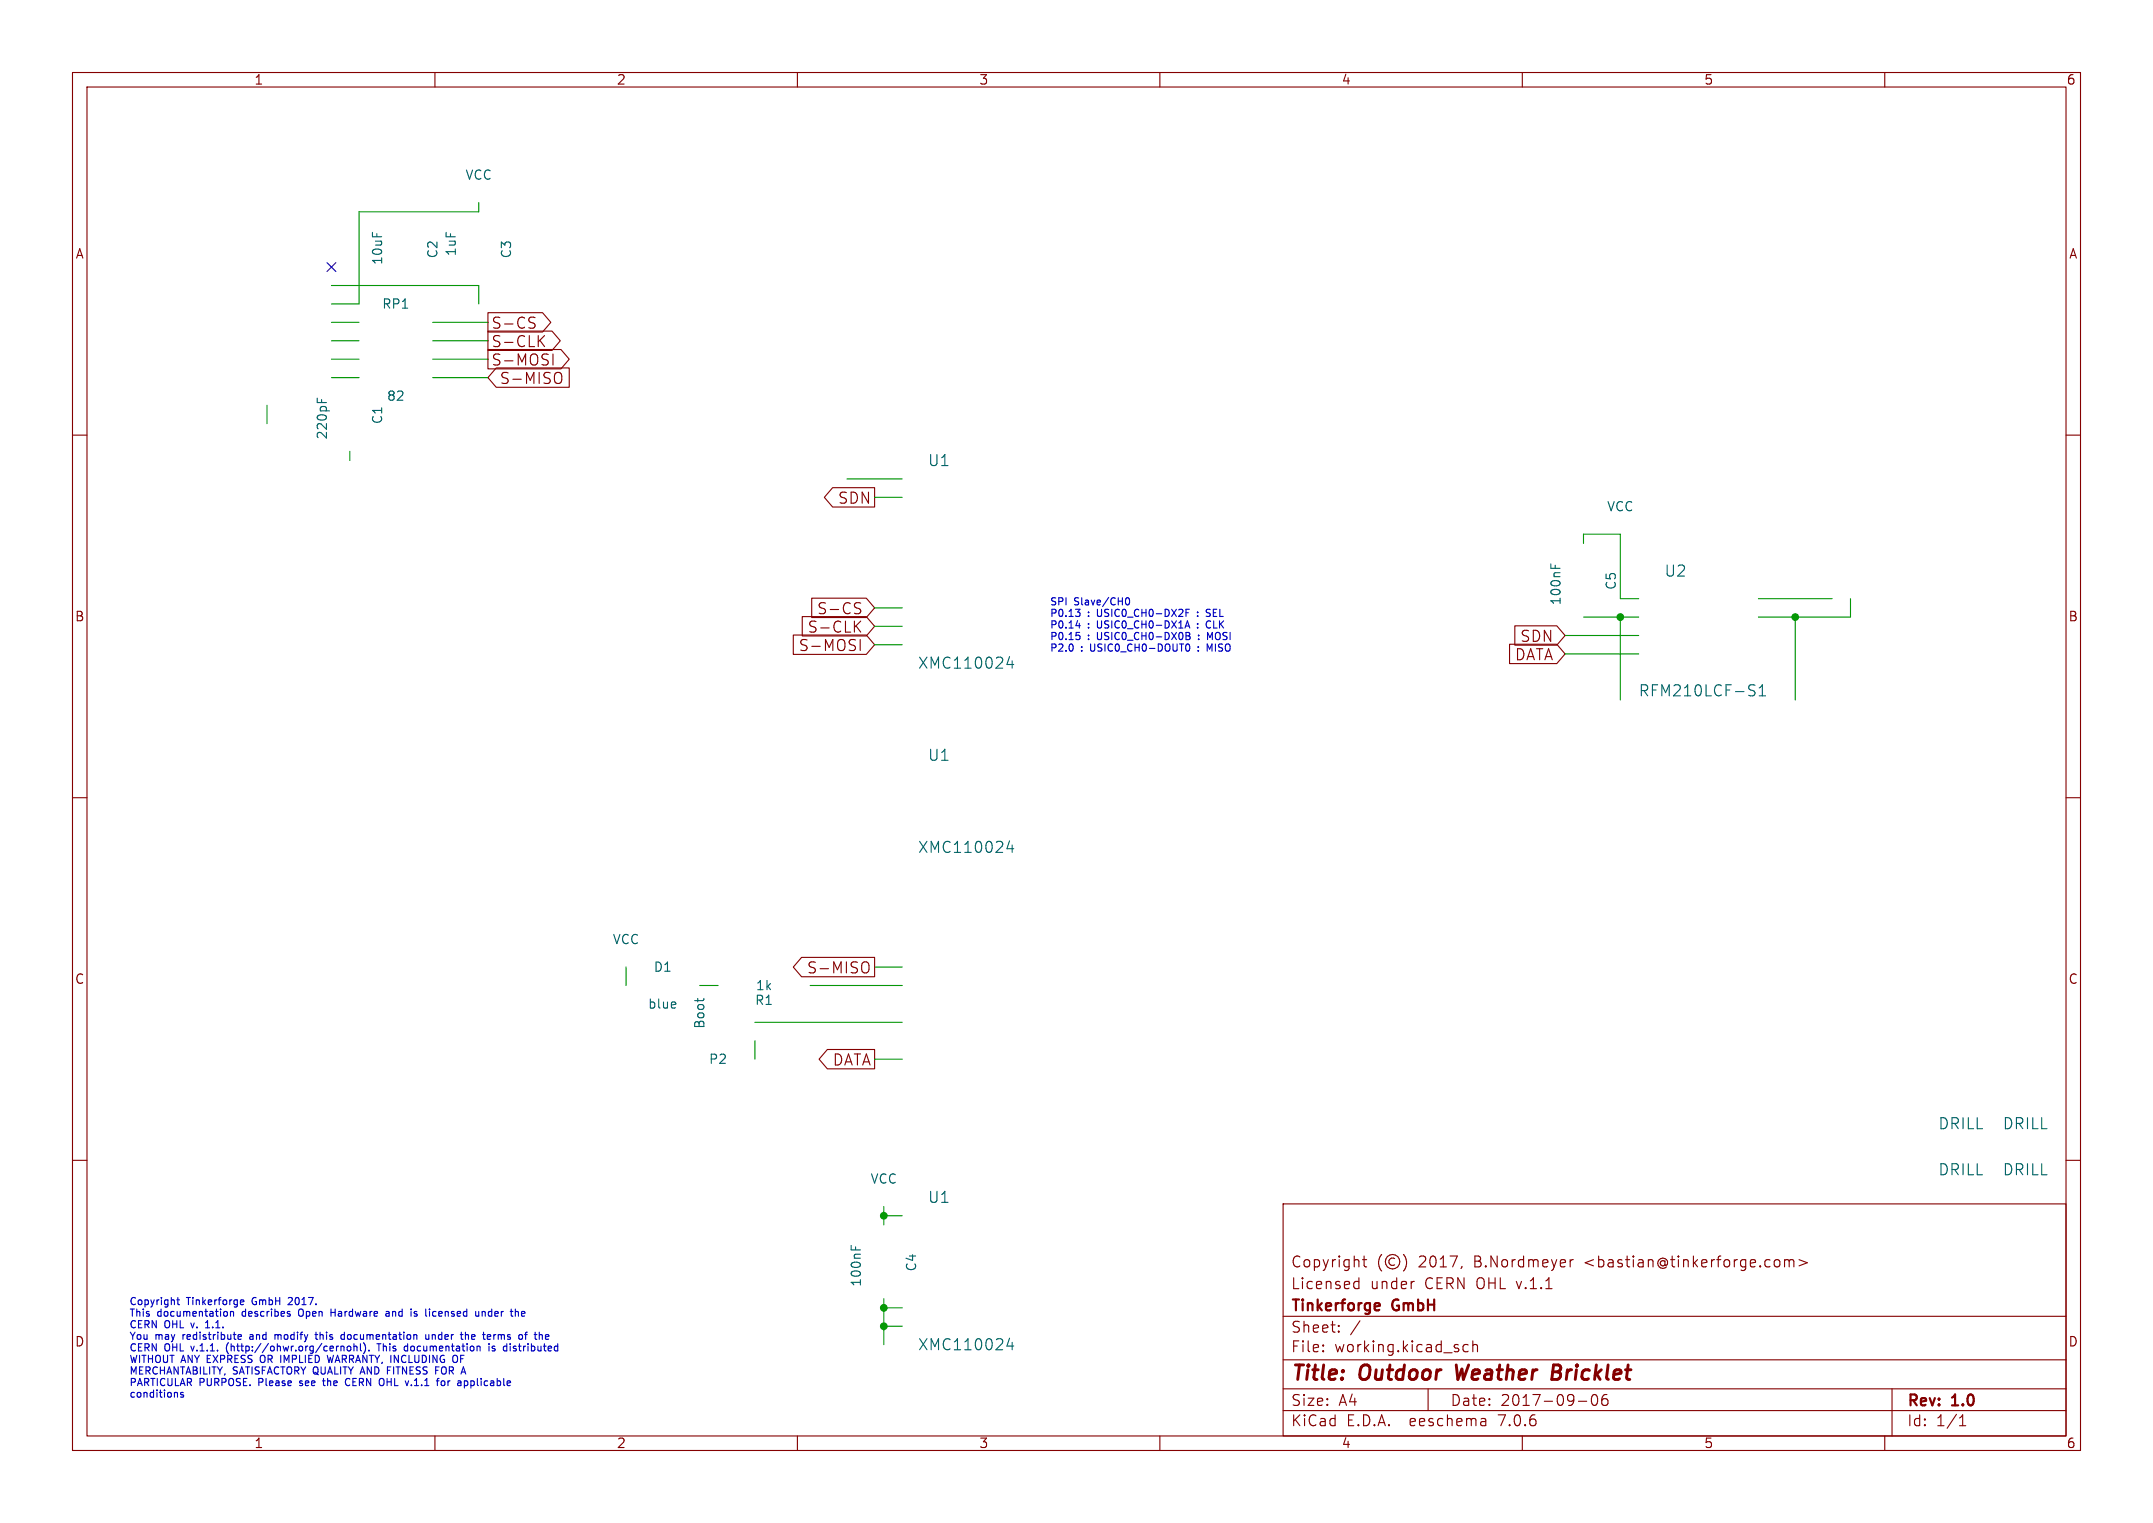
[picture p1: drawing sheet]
<svg xmlns="http://www.w3.org/2000/svg" width="297mm" height="210mm" viewBox="0 0 297 210" stroke-linecap="round" stroke-linejoin="round" font-family="sans-serif">
<g fill="none" stroke="#840000" stroke-width=".15">
<path d="M10 10h277v190h-277zM12 12h273v186h-273zM60 10v2M110 10v2M160 10v2M210 10v2M260 10v2M10 60h2M67.3 48.2h10.1l1.1 1.3-1.1 1.4h-10.1zM67.3 45.7h8.8l1.2 1.3-1.2 1.3h-8.8zM67.3 43.1h7.5l1.2 1.4-1.2 1.3h-7.5zM68.5 50.7h10v2.7h-10l-1.2-1.3z"/>
<path d="M73.2 44.5a.56 .56 0 0 1 .6 .3l-.1 .4-.5 .1M73.2 43.7l.6 .1M74.5 46.9l.6 .9M75.1 46.3l-.8 .8M76.3 48.8v1.5M76.8 51.4a.51 .51 0 0 1 .7 .5v.5a.51 .51 0 0 1-.7 .5M285 60h2M114.9 67.2h5.7v2.7h-5.7l-1.2-1.3zM109.4 87.6h10.1l1.1 1.3-1.1 1.3h-10.1zM110.7 85h8.8l1.1 1.4-1.1 1.3h-8.8zM112 82.5h7.5l1.1 1.3-1.1 1.4h-7.5zM118.1 86.3l.6 .9"/>
<path d="M118.2 83.8a.56 .56 0 0 1 .5 .4l-.1 .4h-.5M118.2 83.1l.5 .1M118.7 88.2v1.5M118.7 85.6l-.8 .9M208.2 88.8h6.6l1.1 1.4-1.1 1.3h-6.6zM209 86.3h5.8l1.1 1.3-1.1 1.4h-5.8zM10 110h2M285 110h2M110.6 132h10v2.7h-10l-1.2-1.3zM119.2 132.6a.51 .51 0 0 1 .7 .5v.5a.51 .51 0 0 1-.7 .6M10 160h2M114.1 144.7h6.5v2.7h-6.5l-1.1-1.3z"/>
<path d="M285 160h2M177 166h108v32h-108zM186.9 177.6l.1 .1 .5-.1M186.9 176.8l.1-.1 .5 .1M187.5 176.2v1.5M188 173.7h.5M188.2 173.2v1.3v.1l.3 .1M190.6 173a1.72 1.72 0 0 0 0 2.3M192.4 173.6a.52 .52 0 0 0-.8 .4 .52 .52 0 0 0 .8 .4M193.6 173a1.72 1.72 0 0 1 0 2.3M195 176.7h.1M201.7 174.6l-.2 .3"/>
<path d="M216.6 173.7v1M217 173.7l-.3 .1-.1 .2M245 173.7a.41 .41 0 0 1 .5 .3v.4a.41 .41 0 0 1-.5 .3M246.2 173.8a.37 .37 0 0 1 .6 .1M246.2 173.7v1M246.8 173.9l.2-.2 .4 .1 .1 .9M246.8 173.9v.8M248.2 173.7l1.1 .4-1.1 .5M60 198v2M110 198v2M160 198v2M177 194.5h108"/>
<path d="M177 191.5h108M177 187.5h108M177 181.5h108M182.5 186.3h.1l-.1 .1M182.5 186.3v.1M182.5 185.5v.1M182.5 185.5h.1l-.1 .1M184.7 183.6v.1M184.7 183.6h-.1l.1 .1M184.7 182.8v.1M184.7 182.8h-.1l.1 .1M187.6 182.1l-1.3 2"/>
<path d="M197 191.5v3M202.5 185.5l-.4-.1-.3 .3v.4l.2 .2 .1 .1 .4-.1M203.2 185.5a.37 .37 0 0 1 .6 .1v.8M203.2 184.9v1.5M204.9 195.7l.1 .9M205 196.5l-.2 .1M205 196h-.2M210 198v2M217.7 193.2h1.2M219.7 192.4a.36 .36 0 0 1 .3-.1 .36 .36 0 0 1 .3 .3 .77 .77 0 0 1-.4 1.2 .91 .91 0 0 1-.2-1.4zM221.7 192.3a.59 .59 0 0 0-.7 .6v.6l.1 .2 .4 .1 .2-.1 .1-.5-.1-.3h-.5l-.2 .3M260 198v2"/>
<path d="M261 191.5v6.5M270.3 196.6h.9M270.3 195.5l.4-.4v1.5"/>
<circle cx="192.1" cy="174" r="1"/>
</g>
<path d="M200.9 188.2l.2 2 .6-1.4M214.2 189.2h.7M214.9 189.2l.2 .1M215 188.2h-.7l-.2 2h.7l.2-.1M215.1 189.1l-.2 .1" fill="none" stroke="#840000" stroke-width=".4"/>
<path d="M190.1 179.7l.2 .1v.2l-.7 .2M190.3 180.6l-.2 .1" fill="none" stroke="#840000" stroke-width=".3"/>
<g fill="none" stroke="#0000c2" stroke-width=".15">
<path d="M148.4 86.3h.6M148.5 87.2h.4M148.8 84.4l.2 .2v.2l-.2 .2M148.8 87.6l.2 .2v.2l-.2 .2M148.9 85.9v.7M149 84l-.3 .4M155.4 82.5l.1-.1a.53 .53 0 0 1 .3 .5 .53 .53 0 0 1-.3 .5l-.1-.1-.1-.3zM163.5 86.6l.3-1 .3 1M163.6 86.3h.4M163.6 84.5h.3M163.6 87.2l.5 .1v.2l-.2 .2M163.6 87.7h.3"/>
<path d="M163.7 88.8h.1a.53 .53 0 0 1 .3 .5 .53 .53 0 0 1-.3 .5l-.1-.1M163.9 87.7l.3 .2-.1 .2-.5 .1M164.1 84h-.5v1M165.2 84.9v.1M165.2 84.4v.1M165.2 86v.1M165.2 86.5v.1M165.3 89.7v.1M165.3 89.2v.1M165.4 88.1v.1M165.4 87.6v.1M166.4 85h.4"/>
<path d="M166.7 85.6a.53 .53 0 0 0-.3 .5 .53 .53 0 0 0 .3 .5M166.8 84h-.2l-.2 .2 .1 .2 .3 .1M166.9 89.5l-.4-.7v1M166.9 87.9l-.3-.7v1M24.4 179.2h.4M24.5 178.9v.9l.3 .1M33.2 179.4l.1-.2h.2l.1 .2v.1l-.4 .1M33.2 179.8l.1 .1h.3M39.8 179h.1M40.3 179.3l-.6 .6h.6M24.3 192l.2 .1v.6M25.3 192h-.2l-.2 .1 .1 .2 .3 .1v.2h-.4"/>
<path d="M28.4 183.1h.5M28.5 182.2l-.1 .2M31 180.8l.3 .1 .1 .1-.1 .4-.3 .1M31.3 185.4l-.1 .4 .1 .6M31.8 180.9l.1-.1 .3 .1v.6M31.8 180.8v.7M32.8 184.4l.5-.1v-.2l-.3-.1-.2 .2 .1 .4h.4M34.6 184l-.1 .1M34.6 184.3l-.2 .2 .2 .2M35.9 187a.77 .77 0 0 0 .1 .8M37.9 184v.7M38.3 184.1l-.2-.1-.2 .1"/>
<path d="M39.9 181.2l.2 .1-.2 .2M39.9 180.8l.1 .1M41.3 191l.1 .1M41.3 180.6a.7 .7 0 0 0 0 .8M41.5 190.4l-.2 .1 .2 .2M43.4 184h.4M43.6 183.7v.8l.2 .2M44.5 190.4h.4M44.6 190.1v.8l.3 .2M45.1 186.9l.3 1 .2-.7 .2 .7M45.7 180.5v1M45.7 181h.5"/>
<path d="M47 185.7l.2-.1 .2 .1 .1 .6M47.1 184.6h.4M47.1 184.1h.4M47.5 183.7v1M47.6 190.6l.2 .4 .3 .1 .2-.1M47.8 190.1l-.2 .4M47.9 185.7l.2-.1 .3 .1v.4l-.1 .1-.2 .1-.2-.1zM48.2 190.1l.1 .1M48.8 185.7l.2-.1 .2 .1v.6M48.8 185.3v1M49.7 185.3v.8l.2 .2M50.2 185.2a1.16 1.16 0 0 1 0 1.4"/>
<path d="M50.9 186.2v.1M52.3 185.3v1M52.9 190.2v.7M53.3 180.9h.3l.1 .6M53.4 189h.4M53.7 181.1h-.3l-.2 .2 .2 .2 .3-.1M55.9 185.7h.3M55.9 186.2h.3M56.2 185.3v1M57.5 180.9l-.2-.1-.2 .2 .5 .3M57.6 181.4l-.2 .1-.3-.1M58.7 184l.1 .6 .2 .1 .2-.1"/>
<path d="M59.2 184v.7M59.6 184v.7M59.9 180.8l-.2 .2v.3l.2 .2M59.9 184l-.3 .1M60.1 189h.3M60.9 190.5l.1-.1 .3 .1 .1 .4-.1 .1-.3 .1-.1-.1zM63.1 187v.7M63.5 187.4h.4M63.5 186.9v1M64.2 190.4l.2 .1 .1 .1v.4l-.3 .1M64.2 184.1l.1-.1 .3 .1v.6M66 181.4l-.1 .1-.2-.1"/>
<path d="M66 180.8v.7M66.2 185.7v.6M66.5 180.9l.2-.1 .2 .1v.6M66.5 180.8v.7M67.5 185.3v.1M67.5 185.6v.7M68.1 184v.7M68.3 185.7l-.3-.1-.1 .2 .4 .3M68.3 186.1l-.1 .2-.3-.1M68.3 184l-.2 .2M70.4 185.3v.1M70.4 185.6v.7"/>
<path d="M71.2 180.8l.3 .2v.5M72.1 180.8l-.2 .2v.4l.2 .1M72.4 184h.3M72.4 181.1l-.5 .1M72.7 183.7h-.1M75.4 184l.3 .1v.2l-.5 .1M75.7 184.6l-.3 .1"/>
</g>
<g fill="none" stroke="#009600" stroke-width=".15">
<path d="M45.7 39.4h20.3v2.5M66 27.9v1.3h-16.5v12.7h-3.8M36.8 55.9v2.5M45.7 44.5h3.8M45.7 47h3.8M45.7 52.1h3.8M45.7 49.5h3.8M59.7 44.5h7.6M59.7 47h7.6M59.7 52.1h7.6M59.7 49.5h7.6M48.3 62.2v1.3"/>
<path d="M116.8 66h7.7M120.6 68.6h3.9M218.4 74.9v-1.2h5.1v8.9h2.6M120.6 88.9h3.9M120.6 86.4h3.9M120.6 83.8h3.9M215.9 87.6h10.2M215.9 90.2h10.2M218.4 85.1h7.7M223.5 85.1v11.4M242.6 82.6h10.1M247.6 85.1v11.4"/>
<path d="M255.3 82.6v2.5h-12.7M86.4 133.4v2.5M96.5 135.9h2.6M111.8 135.9h12.7M120.6 133.4h3.9M104.1 143.5v2.6M104.1 141h20.4M120.6 146.1h3.9M121.9 167.6h2.6M121.9 166.4v2.5M121.9 179.1v6.3M121.9 182.9h2.6"/>
<path d="M121.9 180.3h2.6"/>
</g>
<path d="M45.1 36.2l1.2 1.2M46.3 36.2l-1.2 1.2" fill="none" stroke="#000084" stroke-width=".15"/>
<g fill="none" stroke="#006464" stroke-width=".15">
<path d="M43.8 54.9v.6M44.4 55.1v.4M213.9 77.8v.6M214.5 77.9v.5M139.3 90.5l-.4 1.1h.9M139.6 91.1v1M241.5 95.1a.56 .56 0 0 1 .6 .4l-.1 .4h-.6M241.5 94.4l.6 .1M242.7 95.9h.8M242.7 94.9l.4-.5v1.5M139.3 115.9l-.4 1.1h.9M139.6 116.5v1"/>
<path d="M93.2 138.2v.3l-.6 .1M96.3 137.7v.5M97.1 137.7v.1M117.4 171.7v.6M118 171.9v.4M139.3 184.5l-.4 1.1h.9M139.6 185.1v1"/>
</g>
<g fill="#009600" stroke="#009600" stroke-width=".15">
<circle cx="121.9" cy="167.6" r=".46"/>
<circle cx="121.9" cy="182.9" r=".46"/>
<circle cx="121.9" cy="180.3" r=".46"/>
<circle cx="223.5" cy="85.1" r=".46"/>
<circle cx="247.6" cy="85.1" r=".46"/>
</g>
<g font-size="2.8" fill="#840000">
<text x="178" y="190.9">Title:</text>
<text x="187.7" y="190.9">Outdoor</text>
<text x="201.7" y="190.9">Weather</text>
<text x="215.7" y="190.9">Bricklet</text>
</g>
<g font-size="2.1" fill="#840000">
<text x="67.7" y="45.5">S-CS</text>
<text x="67.7" y="50.6">S-MOSI</text>
<text x="67.7" y="48.1">S-CLK</text>
<text x="68.8" y="53.2">S-MISO</text>
<text x="115.5" y="69.7">SDN</text>
<text x="110.1" y="90">S-MOSI</text>
<text x="111.4" y="87.5">S-CLK</text>
<text x="112.7" y="84.9">S-CS</text>
<text x="209.7" y="88.7">SDN</text>
<text x="208.9" y="91.3">DATA</text>
<text x="111.3" y="134.4">S-MISO</text>
<text x="114.8" y="147.1">DATA</text>
<text x="178" y="178">Licensed</text>
<text x="178" y="175">Copyright</text>
<text x="189" y="178">under</text>
<text x="195.7" y="175">2017,</text>
<text x="196.6" y="178">CERN OHL v.1.1</text>
<text x="203.5" y="175">B.Nordmeyer</text>
<text x="218.8" y="175">&lt;bastian@tinkerforge.com&gt;</text>
<text x="178" y="184">Sheet:</text>
<text x="178" y="181.2">Tinkerforge</text>
<text x="192.2" y="181.2">GmbH</text>
<text x="178" y="186.7">File:</text>
<text x="184.1" y="186.7">working.kicad_sch</text>
<text x="178" y="196.9">KiCad</text>
<text x="178" y="194.1">Size:</text>
<text x="184.7" y="194.1">A4</text>
<text x="185.7" y="196.9">E.D.A.</text>
<text x="194.6" y="196.9">eeschema</text>
<text x="200" y="194.1">Date:</text>
<text x="207" y="196.9">7.0.6</text>
<text x="207" y="194.1">2017-09-06</text>
<text x="263" y="194.3">Rev:</text>
<text x="263" y="196.9">Id:</text>
<text x="267.1" y="196.9">1/1</text>
<text x="269.4" y="194.3">1.0</text>
</g>
<g font-size="2.1" fill="#006464">
<text x="127.9" y="64.5">U1</text>
<text x="229.5" y="79.7">U2</text>
<text x="126.6" y="92.4">XMC110024</text>
<text x="226" y="96.2">RFM210LCF-S1</text>
<text x="127.9" y="105.1">U1</text>
<text x="126.6" y="117.8">XMC110024</text>
<text x="267.3" y="155.9">DRILL</text>
<text x="276.2" y="155.9">DRILL</text>
<text x="127.9" y="166.1">U1</text>
<text x="267.3" y="162.3">DRILL</text>
<text x="276.2" y="162.3">DRILL</text>
<text x="126.6" y="186.4">XMC110024</text>
</g>
<g font-size="1.8" fill="#840000">
<text x="35" y="11.9">1</text>
<text x="85" y="11.9">2</text>
<text x="135" y="11.9">3</text>
<text x="185" y="11.9">4</text>
<text x="235" y="11.9">5</text>
<text x="285" y="11.9">6</text>
<text x="10.3" y="35.9">A</text>
<text x="285.3" y="35.9">A</text>
<text x="10.3" y="85.9">B</text>
<text x="285.3" y="85.9">B</text>
<text x="10.3" y="135.9">C</text>
<text x="285.3" y="135.9">C</text>
<text x="10.3" y="185.9">D</text>
<text x="285.3" y="185.9">D</text>
<text x="35" y="199.9">1</text>
<text x="85" y="199.9">2</text>
<text x="135" y="199.9">3</text>
<text x="185" y="199.9">4</text>
<text x="235" y="199.9">5</text>
<text x="285" y="199.9">6</text>
</g>
<g font-size="1.8" fill="#006464">
<text x="64.1" y="25">VCC</text>
<text x="60.6" y="35.7" transform="rotate(-90 60.6 35.7)">C2</text>
<text x="63.1" y="35.4" transform="rotate(-90 63.1 35.4)">1uF</text>
<text x="70.7" y="35.7" transform="rotate(-90 70.7 35.7)">C3</text>
<text x="52.9" y="36.6" transform="rotate(-90 52.9 36.6)">10uF</text>
<text x="52.6" y="42.8">RP1</text>
<text x="52.9" y="58.6" transform="rotate(-90 52.9 58.6)">C1</text>
<text x="53.3" y="55.5">82</text>
<text x="45.3" y="60.7" transform="rotate(-90 45.3 60.7)">220pF</text>
<text x="221.6" y="70.7">VCC</text>
<text x="215.5" y="83.5" transform="rotate(-90 215.5 83.5)">100nF</text>
<text x="223.1" y="81.4" transform="rotate(-90 223.1 81.4)">C5</text>
<text x="84.4" y="130.4">VCC</text>
<text x="90.1" y="134.2">D1</text>
<text x="104.2" y="136.8">1k</text>
<text x="89.3" y="139.3">blue</text>
<text x="97.4" y="141.9" transform="rotate(-90 97.4 141.9)">Boot</text>
<text x="104.1" y="138.8">R1</text>
<text x="97.7" y="146.9">P2</text>
<text x="120" y="163.4">VCC</text>
<text x="119" y="177.5" transform="rotate(-90 119 177.5)">100nF</text>
<text x="126.6" y="175.4" transform="rotate(-90 126.6 175.4)">C4</text>
</g>
<g font-size="1.4" fill="#0000c2">
<text x="144.8" y="83.5">SPI</text>
<text x="148.2" y="83.5">Slave/CH0</text>
<text x="144.8" y="85.1">P0.13</text>
<text x="144.8" y="86.7">P0.14</text>
<text x="144.8" y="88.3">P0.15</text>
<text x="144.8" y="89.9">P2.0</text>
<text x="149.1" y="89.9">:</text>
<text x="150.1" y="85.1">:</text>
<text x="150.1" y="86.7">:</text>
<text x="150.1" y="88.3">:</text>
<text x="150.6" y="89.9">USIC0_CH0-DOUT0</text>
<text x="151.6" y="85.1">USIC0_CH0-DX2F</text>
<text x="151.6" y="86.7">USIC0_CH0-DX1A</text>
<text x="151.6" y="88.3">USIC0_CH0-DX0B</text>
<text x="167.1" y="85.1">SEL</text>
<text x="167.1" y="86.7">CLK</text>
<text x="167.2" y="89.9">MISO</text>
<text x="167.3" y="88.3">MOSI</text>
<text x="17.8" y="180">Copyright</text>
<text x="17.8" y="181.6">This</text>
<text x="17.8" y="183.2">CERN</text>
<text x="17.8" y="184.8">You</text>
<text x="21.4" y="184.8">may</text>
<text x="21.7" y="181.6">documentation</text>
<text x="22.7" y="183.2">OHL</text>
<text x="25.4" y="184.8">redistribute</text>
<text x="25.8" y="180">Tinkerforge</text>
<text x="26.6" y="183.2">v.</text>
<text x="28.8" y="183.2">1.1.</text>
<text x="33.6" y="181.6">describes</text>
<text x="34.9" y="184.8">and</text>
<text x="35" y="180">GmbH</text>
<text x="38.6" y="184.8">modify</text>
<text x="40.3" y="180">2017.</text>
<text x="41.7" y="181.6">Open</text>
<text x="44.5" y="184.8">this</text>
<text x="46.4" y="181.6">Hardware</text>
<text x="48.3" y="184.8">documentation</text>
<text x="54.2" y="181.6">and</text>
<text x="57.9" y="181.6">is</text>
<text x="60.2" y="181.6">licensed</text>
<text x="60.2" y="184.8">under</text>
<text x="65.4" y="184.8">the</text>
<text x="67.4" y="181.6">under</text>
<text x="68.7" y="184.8">terms</text>
<text x="72.5" y="181.6">the</text>
<text x="73.9" y="184.8">of</text>
<text x="17.8" y="186.4">CERN</text>
<text x="17.8" y="188">WITHOUT ANY EXPRESS</text>
<text x="17.8" y="189.6">MERCHANTABILITY,</text>
<text x="17.8" y="191.2">PARTICULAR</text>
<text x="22.7" y="186.4">OHL</text>
<text x="26.6" y="186.4">v.1.1.</text>
<text x="27.5" y="191.2">PURPOSE.</text>
<text x="31.7" y="186.4">(http://ohwr.org/cernohl).</text>
<text x="32.1" y="189.6">SATISFACTORY QUALITY AND</text>
<text x="35.9" y="191.2">Please</text>
<text x="36.4" y="188">OR</text>
<text x="39.4" y="188">IMPLIED</text>
<text x="41.8" y="191.2">see</text>
<text x="45.3" y="191.2">the</text>
<text x="46.2" y="188">WARRANTY, INCLUDING</text>
<text x="48.7" y="191.2">CERN</text>
<text x="52.8" y="186.4">This</text>
<text x="53.6" y="191.2">OHL</text>
<text x="54.1" y="189.6">FITNESS</text>
<text x="56.8" y="186.4">documentation</text>
<text x="57.5" y="191.2">v.1.1</text>
<text x="61.1" y="189.6">FOR</text>
<text x="62.1" y="191.2">for</text>
<text x="65.2" y="191.2">applicable</text>
<text x="68.7" y="186.4">is</text>
<text x="71" y="186.4">distributed</text>
<text x="17.8" y="192.8">conditions</text>
</g>
</svg>
